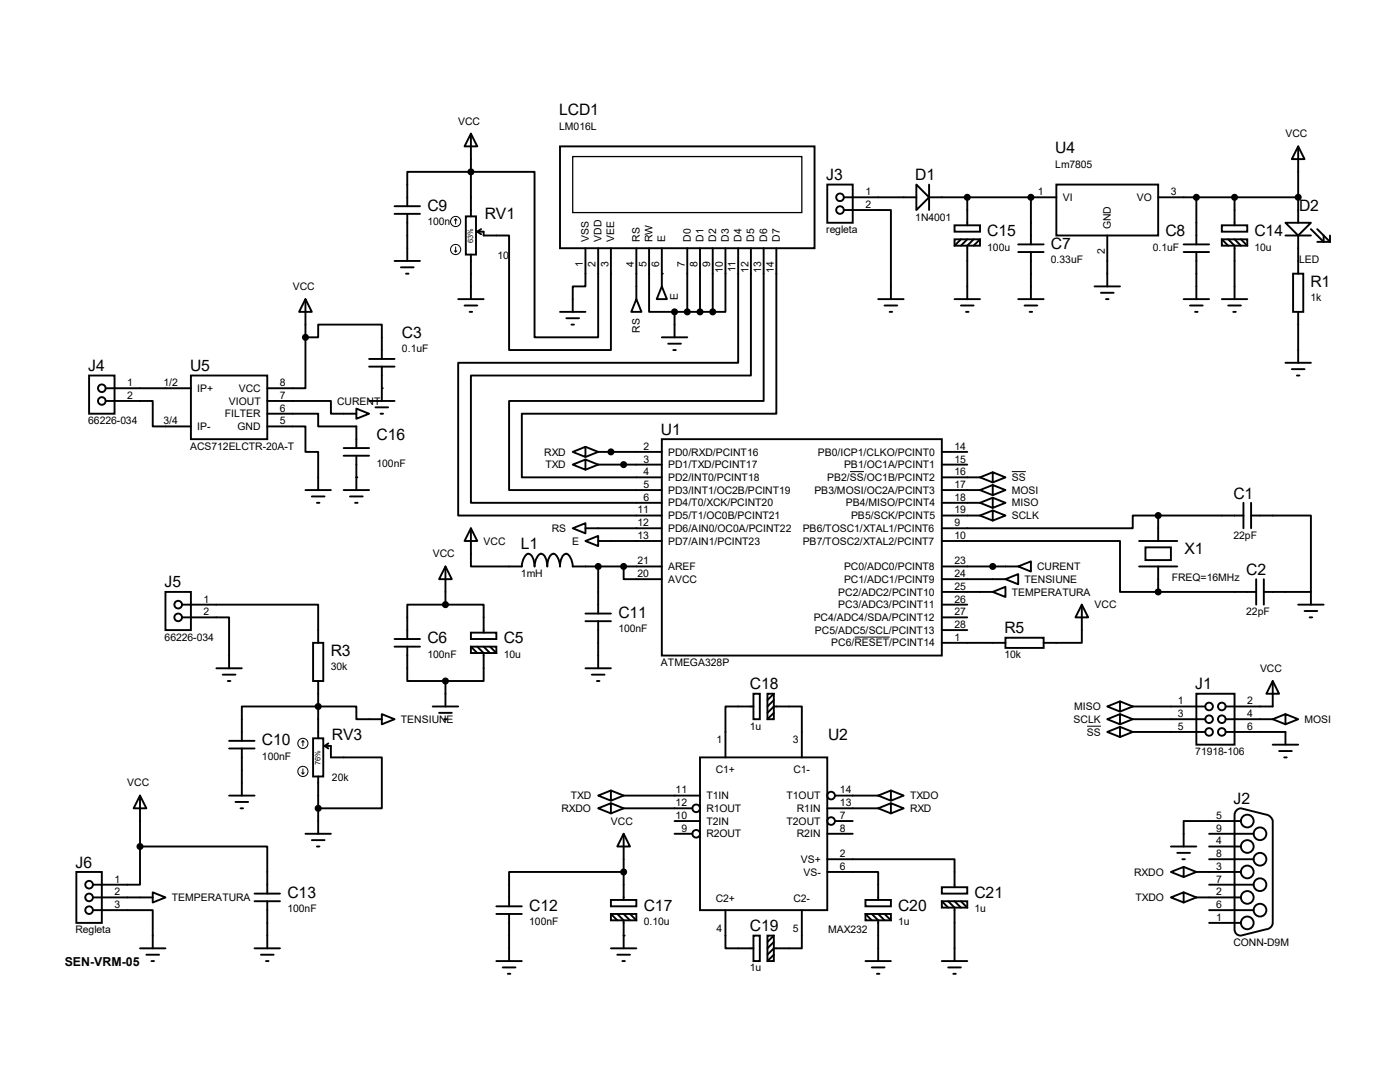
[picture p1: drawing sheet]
<svg xmlns="http://www.w3.org/2000/svg" width="279mm" height="216mm" viewBox="0 0 279 216" stroke-linecap="round" stroke-linejoin="round" font-family="sans-serif">
<g fill="none" stroke="#000" stroke-width=".38">
<path d="M94 26.7l1.2 2.5h-2.5zM94 26.7v16.5M111.8 29.2h50.8v20.3h-50.8zM165.1 36.8h5.1v7.6h-5.1zM168.4 39.4h14.5M182.9 36.8l2.5 2.6-2.5 2.5zM185.4 39.4h25.4M185.4 36.8v5.1M193 39.4v5.6M205.7 39.4v9.4M210.8 36.8h20.3v10.2h-20.3zM231.1 39.4h28"/>
<path d="M238.8 39.4v9.4M246.4 39.4v5.6M259.1 29.2l1.2 2.5h-2.5zM259.1 29.2v15.2M61 59.7l1.2 2.5h-2.5zM61 59.7v7.6M78.7 41.1h5.1M78.7 42.7h5.1M78.7 52.1h5.1M80 53.3h2.5M81 54.6h.5M81.3 41.1v-6.8h25.4v33h12.7v-17.8"/>
<path d="M81.3 42.7v9.4M91.4 59.7h5.1M93 43.2h2v7.6h-2zM94 50.8v8.9M95.2 46.2h1.3v.8h5.1v22.8h20.3v-20.3M95.2 46.2l.8 .5M96 45.7l-.8 .5M116.8 49.5v7.6h-2.5v5.1M127 59.7l1 2.5h-2zM127 49.5v10.2M129.5 49.5v12.7h5.1M132.1 57.1l1 2.6h-2z"/>
<path d="M132.1 49.5v7.6M137.2 49.5v12.7M139.7 49.5v12.7M142.2 49.5v12.7M144.8 49.5v12.7h-2.6M147.3 49.5v22.9h-55.9v30.5h40.7M149.9 49.5v25.4h-55.9v25.4h38.1M152.4 49.5v30.5h-50.8v17.8h30.5M154.9 49.5v33h-50.8v12.7h28M168.4 41.9h9.4v17.8M175.3 59.7h5M190.5 45h5.1v1.2h-5.1z"/>
<path d="M190.5 47.8h5.1v1.2h-5.1zM190.5 59.7h5.1M191.8 47.8l-1.3 1.2M193 47.8l-1.2 1.2M194.3 47.8l-1.3 1.2v10.7M195.6 47.8l-1.3 1.2M203.2 59.7h5.1M203.2 48.8h5.1M203.2 50.3h5.1M205.7 50.3v9.4M218.4 57.1h5.1M219.7 58.4h2.5"/>
<path d="M220.7 59.7h.5M221 47v10.1M236.2 59.7h5.1M236.2 48.8h5.1M236.2 50.3h5.1M238.8 50.3v9.4M243.8 45h5.1v1.2h-5.1zM243.8 47.8h5.1v1.2h-5.1zM243.8 59.7h5.1M243.8 47.8l1.3 1.2M245.1 47.8l1.3 1.2v10.7M246.4 47.8l1.2 1.2"/>
<path d="M247.6 47.8l1.3 1.2M256.5 44.4h5.1l-2.5 2.6zM256.5 47h5.1M258.1 54.6h2v7.6h-2zM259.1 47v7.6M261.6 45.7l2.6 2.6v-1.3M262.9 45.7l2.5 2.6M262.9 48.3h2.5M265.4 47v1.3M17.8 74.9h5.1v7.6h-5.1zM21.1 77.5h17M38.1 74.9h15.2v12.7h-15.2z"/>
<path d="M61 67.3h2.5v-2.5h12.7v6.8M61 67.3v10.2h-7.7M73.7 71.6h5M73.7 73.2h5M76.2 73.2v6.8M92.7 61h2.5M93.7 62.2h.5M111.8 62.2h5M113 63.5h2.6M114 64.8h.6M132.1 67.3h5.1M133.3 68.6h2.6"/>
<path d="M134.4 69.8h.5M134.6 62.2h7.6M134.6 62.2v5.1M176.5 61h2.6M177.5 62.2h.6M191.8 61h2.5M192.8 62.2h.5M204.5 61h2.5M205.5 62.2h.5M237.5 61h2.5M238.5 62.2h.5M245.1 61h2.5"/>
<path d="M246.1 62.2h.5M256.5 72.4h5.1M257.8 73.7h2.5M258.8 74.9h.5M259.1 62.2v10.2M21.1 80h9.4v5.1h7.6M53.3 80h12.7v2.5h5.1M53.3 85.1h7.7v5.1h2.5v7.6M53.3 82.5h10.2v2.6h7.6v4.3M61 97.8h5M62.2 99.1h2.6M68.6 97.8h5.1"/>
<path d="M68.6 89.4h5.1M68.6 90.9h5.1M69.8 99.1h2.6M71.1 81.5l2.6 1-2.6 1.1zM71.1 90.9v6.9M73.7 80h5M74.9 81.3h2.6M75.9 82.5h.6M114.3 90.2l2.5-1v2zM114.3 92.7l2.5-1v2zM116.8 89.2l2.6 1M116.8 91.7l2.6 1"/>
<path d="M119.4 90.2h12.7M119.4 92.7h12.7M119.4 90.2l-2.6 1M119.4 92.7l-2.6 1M132.1 87.6h55.9v43.2h-55.9zM188 97.8h7.6M188 95.2h7.6M188 90.2h5M188 92.7h5M195.6 97.8l2.5 1M195.6 95.2l2.5 1.1M198.1 99.3l2.6 1-2.6 1z"/>
<path d="M198.1 96.8l2.6 1-2.6 1zM198.1 94.2l2.6 1-2.6 1.1zM198.1 99.3l-2.5 1M198.1 96.8l-2.5 1M198.1 94.2l-2.5 1M33 118.1h5.1v7.6h-5.1zM63.2 100.3h.6M70.9 100.3h.5M88.9 113l1.3 2.6h-2.6zM88.9 113v7.6M94 105.4l1.2 2.5h-2.5zM94 105.4v7.6h10.1a2.69 2.69 0 0 1 1.3-2.5 2.31 2.31 0 0 1 1.3 2.5 2.69 2.69 0 0 1 1.2-2.5 2.31 2.31 0 0 1 1.3 2.5 2.31 2.31 0 0 1 1.3-2.5 2.69 2.69 0 0 1 1.3 2.5 2.31 2.31 0 0 1 1.2-2.5 2.69 2.69 0 0 1 1.3 2.5h17.8"/>
<path d="M114.3 105.4l2.5-1v2zM116.8 107.9l2.6-1v2.1zM116.8 105.4h15.3M119.4 107.9h12.7M119.4 113v9.4M124.5 113v2.6h7.6M188 107.9h35.5v10.2h7.6M188 102.9h7.6M188 118.1h10.1M188 100.3h7.6M188 115.6h12.7M188 113h15.2"/>
<path d="M195.6 100.3l2.5 1M195.6 102.9l2.5 1M198.1 101.9l2.6 1-2.6 1zM198.1 118.1l2.6-1v2zM198.1 101.9l-2.5 1M200.7 115.6l2.5-1v2zM203.2 113l2.5-1v2zM227.3 107.9h7.6M227.3 113h7.6M228.6 109.2h5.1v2.6h-5.1zM231.1 102.9h-5v2.5h-38.1M231.1 102.9v5"/>
<path d="M231.1 113v5.1M231.1 102.9h17.1M231.1 118.1h19.6M248.2 100.3v5.1M249.7 102.9h11.9v15.2h-9.4M249.7 100.3v5.1M250.7 115.6v5M252.2 115.6v5M261.6 118.1v2.5M36.3 120.6h27.2v7.7M36.3 123.2h9.4v10.1M43.2 133.3h5.1"/>
<path d="M44.4 134.6h2.6M45.5 135.9h.5M62.5 128.3h2v7.6h-2zM63.5 135.9v11.4M78.7 127.5h5.1M78.7 129h5.1M81.3 129v6.9h7.6M88.9 120.6h-7.6v6.9M88.9 120.6h7.6v5.6M88.9 135.9v5.1M94 126.2h5.1v1.3h-5.1zM94 129h5.1v1.3h-5.1z"/>
<path d="M94 129l1.2 1.3M95.2 129l1.3 1.3v5.6h-7.6M96.5 129l1.3 1.3M97.8 129l1.3 1.3M116.8 133.3h5.1M116.8 124h5.1M116.8 122.4h5.1M118.1 134.6h2.5M119.1 135.9h.5M119.4 124v9.3M150.4 138.4h1.2v5.1h-1.2zM153.2 138.4h1.2v5.1h-1.2z"/>
<path d="M154.4 138.4l-1.2 1.3M154.4 139.7l-1.2 1.3M188 128.3h12.7M188 125.7h5M188 123.2h5M188 120.6h5M200.7 127.3h7.6v2h-7.6zM215.9 120.6l1.3 2.6h-2.6zM215.9 120.6v7.7h-7.6M223.5 140l2.6 1M238.8 138.4h7.6v10.2h-7.6zM254 135.9l1.3 2.5h-2.6z"/>
<path d="M254 135.9v5.1h-9.4M259.1 120.6h5.1M260.3 121.9h2.6M261.4 123.2h.5M27.9 158.7l1.3 2.6h-2.5zM27.9 158.7v10.2M45.7 158.7h5.1M45.7 149.4h5.1M45.7 147.8h5.1M48.3 149.4v9.3M62.5 147.3h2v7.6h-2zM63.5 154.9v11.5"/>
<path d="M64.8 148.8h1.2v2.3h10.2v10.2h-12.7M64.8 148.8l.7 .6M65.5 148.3l-.7 .5M76.2 142.5l2.5 1-2.5 1zM76.2 143.5h-5.1v-2.5h-22.8v6.8M86.4 141h5M87.6 142.2h2.6M88.6 143.5h.6M119.4 158.7l2.5-1v2.1zM121.9 157.7l2.6 1M124.5 158.7h15.2M124.5 158.7l-2.6 1.1"/>
<path d="M139.7 151.1h25.4v30.5h-25.4zM150.4 141h-5.6v10.1M153.2 142.2l1.2-1.2h5.6v10.1M154.4 142.2l-1.2 1.3M166.6 158.7h8.7M175.3 158.7l2.5 1.1M177.8 157.7l2.5 1-2.5 1.1zM177.8 157.7l-2.5 1M221 141l2.5-1v2zM221 143.5l2.5-1v2zM221 146l2.5-1v2.1zM223.5 142.5l2.6 1"/>
<path d="M223.5 145l2.6 1M226.1 141h14.4M226.1 143.5h14.4M226.1 146h14.4M226.1 141l-2.6 1M226.1 143.5l-2.6 1M226.1 146l-2.6 1.1M244.6 143.5h9.4M244.6 146h11.9v2.6M254 143.5l2.5 1M254 148.6h5.1M255.3 149.9h2.5"/>
<path d="M256.3 151.1h.5M256.5 142.5l2.6 1-2.6 1zM256.5 142.5l-2.5 1M15.2 174h5.1v10.1h-5.1zM18.5 179.1h12M27.9 168.9v7.6h-9.4M27.9 168.9h25.4v9.4M30.5 178.1l2.5 1-2.5 1zM47 160h2.5M48 161.3h.5M50.8 179.8h5.1M50.8 178.3h5.1"/>
<path d="M53.3 179.8v9.4M61 166.4h5M62.2 167.6h2.6M63.2 168.9h.6M119.4 161.3l2.5-1v2zM121.9 179.6h5.1v1.2h-5.1zM121.9 160.3l2.6 1M124.5 166.4l1.2 2.5h-2.5zM124.5 174h-22.9v6.8M124.5 161.3h13.7M124.5 166.4v13.2M124.5 161.3l-2.6 1"/>
<path d="M134.6 166.4h3.6M134.6 163.8h5.1M165.1 174h10.2v5.6M165.1 171.4h25.4v5.6M165.1 161.3h10.2M165.1 166.4h5.1M166.6 163.8h3.6M172.7 179.6h5.1v1.2h-5.1zM175.3 161.3l2.5 1M177.8 160.3l2.5 1-2.5 1zM177.8 160.3l-2.5 1M188 177h5v1.3h-5z"/>
<path d="M188 179.8h5v1.3h-5zM188 179.8l1.2 1.3M189.2 179.8l1.3 1.3v10.7M190.5 179.8l1.3 1.3M191.8 179.8l1.2 1.3M233.7 179.1l2.5-1v2zM233.7 174l2.5-1v2zM233.7 168.9h5.1M234.9 170.2h2.6M236 171.4h.5M236.2 178.1l2.6 1M236.2 173l2.6 1"/>
<path d="M238.8 179.1h8.8M238.8 174h8.8M238.8 179.1l-2.6 1M238.8 174l-2.6 1M241.3 176.5h8.9M241.3 171.4h8.9M241.3 168.9h6.3M241.3 166.4h8.9M246.9 161.6l.8-.3 5 1.3a1.61 1.61 0 0 1 1.3 1.2v20.3a1.35 1.35 0 0 1-1.3 1.3l-5 1.3a1.2 1.2 0 0 1-1.3-1.3v-22.8zM247.6 163.8h-11.4v5.1M18.5 181.6h12v7.6M27.9 189.2h5.1"/>
<path d="M29.2 190.5h2.5M30.2 191.8h.5M50.8 189.2h5.1M52.1 190.5h2.5M53.1 191.8h.5M99.1 191.8h5M99.1 182.4h5M99.1 180.8h5M100.3 193h2.6M101.3 194.3h.6M101.6 182.4v9.4M121.9 182.4h5.1v1.2h-5.1z"/>
<path d="M121.9 189.2h5.1M121.9 182.4l1.3 1.2M123.2 182.4l1.3 1.2v5.6M123.2 190.5h2.5M124.2 191.8h.5M124.5 182.4l1.2 1.2M125.7 182.4l1.3 1.2M144.8 181.6v7.6h5.6M150.4 186.7h1.2v5.1h-1.2zM153.2 186.7h1.2v5.1h-1.2zM154.4 186.7l-1.2 1.3M154.4 188l-1.2 1.2"/>
<path d="M154.4 190.5l-1.2 1.3M160 181.6v7.6h-5.6l-1.2 1.3M172.7 182.4h5.1v1.2h-5.1zM172.7 191.8h5.1M172.7 182.4l1.3 1.2M174 182.4l1.3 1.2v8.2M174 193h2.5M175 194.3h.5M175.3 182.4l1.2 1.2M176.5 182.4l1.3 1.2M188 191.8h5M189.2 193h2.6"/>
<path d="M190.2 194.3h.6M241.3 184.1h6.3M241.3 181.6h8.9"/>
<circle cx="167.6" cy="39.4" r=".76"/>
<circle cx="167.6" cy="41.9" r=".76"/>
<circle cx="20.3" cy="77.5" r=".76"/>
<circle cx="20.3" cy="80" r=".76"/>
<circle cx="35.6" cy="123.2" r=".76"/>
<circle cx="35.6" cy="120.6" r=".76"/>
<circle cx="165.9" cy="158.7" r=".76"/>
<circle cx="241.3" cy="141" r=".76"/>
<circle cx="241.3" cy="146" r=".76"/>
<circle cx="241.3" cy="143.5" r=".76"/>
<circle cx="243.8" cy="141" r=".76"/>
<circle cx="243.8" cy="146" r=".76"/>
<circle cx="243.8" cy="143.5" r=".76"/>
<circle cx="17.8" cy="179.1" r=".76"/>
<circle cx="17.8" cy="176.5" r=".76"/>
<circle cx="138.9" cy="166.4" r=".76"/>
<circle cx="138.9" cy="161.3" r=".76"/>
<circle cx="165.9" cy="163.8" r=".76"/>
<circle cx="248.9" cy="179.1" r="1.27"/>
<circle cx="248.9" cy="168.9" r="1.27"/>
<circle cx="248.9" cy="163.8" r="1.27"/>
<circle cx="248.9" cy="174" r="1.27"/>
<circle cx="251.5" cy="166.4" r="1.27"/>
<circle cx="251.5" cy="171.4" r="1.27"/>
<circle cx="251.5" cy="176.5" r="1.27"/>
<circle cx="17.8" cy="181.6" r=".76"/>
<circle cx="248.9" cy="184.1" r="1.27"/>
<circle cx="251.5" cy="181.6" r="1.27"/>
</g>
<g fill="#000">
<circle cx="205.7" cy="39.4" r=".19"/>
<circle cx="132.1" cy="54.6" r=".19"/>
<circle cx="76.2" cy="77.5" r=".19"/>
<circle cx="71.1" cy="95.3" r=".19"/>
<circle cx="124.5" cy="186.7" r=".19"/>
</g>
<g fill="none" stroke="#000" stroke-width=".2">
<path d="M90.7 50l.2 .3M90.9 43.7l-.2 .2M90.9 43.7l.3 .2M90.9 43.7v1M90.9 49.3v1M91.2 50l-.3 .3M169.6 94.1h2.8M201.9 94.1h2.8M170.6 127.1h6.9M60.2 154.2l.3 .2M60.5 147.8l-.3 .3M60.5 147.8l.2 .3"/>
<path d="M60.5 147.8v1M60.5 153.4v1M60.7 154.2l-.2 .2M217 144.9h2.7"/>
<circle cx="90.9" cy="49.8" r="1.02"/>
<circle cx="90.9" cy="44.2" r="1.02"/>
<circle cx="60.5" cy="148.3" r="1.02"/>
<circle cx="60.5" cy="153.9" r="1.02"/>
</g>
<path d="M114.3 31.2h45.7v11.2h-45.7z" fill="none" stroke="#000" stroke-width=".25"/>
<g fill="#000" stroke="#000" stroke-width=".38">
<circle cx="94" cy="34.3" r=".51"/>
<circle cx="193" cy="39.4" r=".51"/>
<circle cx="205.7" cy="39.4" r=".51"/>
<circle cx="238.8" cy="39.4" r=".51"/>
<circle cx="246.4" cy="39.4" r=".51"/>
<circle cx="259.1" cy="39.4" r=".51"/>
<circle cx="61" cy="67.3" r=".51"/>
<circle cx="134.6" cy="62.2" r=".51"/>
<circle cx="137.2" cy="62.2" r=".51"/>
<circle cx="139.7" cy="62.2" r=".51"/>
<circle cx="142.2" cy="62.2" r=".51"/>
<circle cx="121.9" cy="90.2" r=".51"/>
<circle cx="124.5" cy="92.7" r=".51"/>
<circle cx="119.4" cy="113" r=".51"/>
<circle cx="124.5" cy="113" r=".51"/>
<circle cx="198.1" cy="113" r=".51"/>
<circle cx="231.1" cy="118.1" r=".51"/>
<circle cx="231.1" cy="102.9" r=".51"/>
<circle cx="88.9" cy="135.9" r=".51"/>
<circle cx="88.9" cy="120.6" r=".51"/>
<circle cx="63.5" cy="141" r=".51"/>
<circle cx="27.9" cy="168.9" r=".51"/>
<circle cx="63.5" cy="161.3" r=".51"/>
<circle cx="124.5" cy="174" r=".51"/>
</g>
<g font-size="3.1">
<text x="111.6" y="23">LCD1</text>
<text x="164.9" y="36">J3</text>
<text x="182.7" y="36">D1</text>
<text x="210.6" y="30.6">U4</text>
<text x="85.3" y="42">C9</text>
<text x="96.7" y="43.6">RV1</text>
<text x="197" y="47.1">C15</text>
<text x="232.6" y="47.1">C8</text>
<text x="250.4" y="47.1">C14</text>
<text x="259.2" y="42">D2</text>
<text x="209.7" y="49.7">C7</text>
<text x="261.5" y="57.3">R1</text>
<text x="80.2" y="67.4">C3</text>
<text x="17.6" y="74.1">J4</text>
<text x="37.9" y="74.1">U5</text>
<text x="75.1" y="87.8">C16</text>
<text x="131.9" y="86.8">U1</text>
<text x="246.2" y="99.5">C1</text>
<text x="104" y="109.6">L1</text>
<text x="236.4" y="110.6">X1</text>
<text x="32.9" y="117.2">J5</text>
<text x="248.7" y="114.7">C2</text>
<text x="123.4" y="123.3">C11</text>
<text x="66" y="130.9">R3</text>
<text x="85.3" y="128.4">C6</text>
<text x="100.5" y="128.4">C5</text>
<text x="200.4" y="126.4">R5</text>
<text x="149.6" y="137.5">C18</text>
<text x="238.5" y="137.5">J1</text>
<text x="52.3" y="148.7">C10</text>
<text x="66.3" y="147.7">RV3</text>
<text x="165.3" y="147.7">U2</text>
<text x="246.2" y="160.4">J2</text>
<text x="15.1" y="173.1">J6</text>
<text x="57.4" y="179.2">C13</text>
<text x="194.5" y="179.2">C21</text>
<text x="105.6" y="181.7">C12</text>
<text x="128.5" y="181.7">C17</text>
<text x="149.6" y="185.8">C19</text>
<text x="179.2" y="181.7">C20</text>
</g>
<text font-size="2.5" x="12.9" y="192.7">SEN-VRM-05</text>
<g font-size="2.1">
<text x="91.4" y="24.8">VCC</text>
<text x="111.6" y="25.9">LM016L</text>
<text x="256.5" y="27.4">VCC</text>
<text x="210.6" y="33.5">Lm7805</text>
<text x="172.7" y="38.9">1</text>
<text x="172.7" y="41.5">2</text>
<text x="207.1" y="38.9">1</text>
<text x="212.1" y="40.1">VI</text>
<text x="226.9" y="40.1">VO</text>
<text x="233.7" y="38.9">3</text>
<text x="85.3" y="44.9">100n</text>
<text x="164.9" y="46.6">regleta</text>
<text x="182.7" y="44">1N4001</text>
<text x="221.7" y="45.7" transform="rotate(-90 221.7 45.7)">GND</text>
<text x="99.3" y="51.6">10</text>
<text x="116.3" y="53.2" transform="rotate(-90 116.3 53.2)">1</text>
<text x="117.5" y="48.3" transform="rotate(-90 117.5 48.3)">VSS</text>
<text x="118.9" y="53.2" transform="rotate(-90 118.9 53.2)">2</text>
<text x="120.1" y="48.3" transform="rotate(-90 120.1 48.3)">VDD</text>
<text x="121.4" y="53.2" transform="rotate(-90 121.4 53.2)">3</text>
<text x="122.6" y="48.3" transform="rotate(-90 122.6 48.3)">VEE</text>
<text x="126.5" y="53.2" transform="rotate(-90 126.5 53.2)">4</text>
<text x="127.7" y="48.3" transform="rotate(-90 127.7 48.3)">RS</text>
<text x="129" y="53.2" transform="rotate(-90 129 53.2)">5</text>
<text x="130.2" y="48.3" transform="rotate(-90 130.2 48.3)">RW</text>
<text x="131.6" y="53.2" transform="rotate(-90 131.6 53.2)">6</text>
<text x="132.8" y="48.3" transform="rotate(-90 132.8 48.3)">E</text>
<text x="136.7" y="53.2" transform="rotate(-90 136.7 53.2)">7</text>
<text x="137.8" y="48.3" transform="rotate(-90 137.8 48.3)">D0</text>
<text x="139.2" y="53.2" transform="rotate(-90 139.2 53.2)">8</text>
<text x="140.4" y="48.3" transform="rotate(-90 140.4 48.3)">D1</text>
<text x="141.7" y="53.2" transform="rotate(-90 141.7 53.2)">9</text>
<text x="142.9" y="48.3" transform="rotate(-90 142.9 48.3)">D2</text>
<text x="145.5" y="48.3" transform="rotate(-90 145.5 48.3)">D3</text>
<text x="148" y="48.3" transform="rotate(-90 148 48.3)">D4</text>
<text x="150.5" y="48.3" transform="rotate(-90 150.5 48.3)">D5</text>
<text x="153.1" y="48.3" transform="rotate(-90 153.1 48.3)">D6</text>
<text x="155.6" y="48.3" transform="rotate(-90 155.6 48.3)">D7</text>
<text x="197" y="50">100u</text>
<text x="209.7" y="52.5">0.33uF</text>
<text x="220.5" y="50.7" transform="rotate(-90 220.5 50.7)">2</text>
<text x="230" y="50">0.1uF</text>
<text x="250.4" y="50">10u</text>
<text x="259.2" y="52.5">LED</text>
<text x="58.4" y="57.9">VCC</text>
<text x="135.3" y="59.8" transform="rotate(-90 135.3 59.8)">E</text>
<text x="144.3" y="54.4" transform="rotate(-90 144.3 54.4)">10</text>
<text x="146.8" y="54.2" transform="rotate(-90 146.8 54.2)">11</text>
<text x="149.4" y="54.4" transform="rotate(-90 149.4 54.4)">12</text>
<text x="151.9" y="54.4" transform="rotate(-90 151.9 54.4)">13</text>
<text x="154.4" y="54.4" transform="rotate(-90 154.4 54.4)">14</text>
<text x="261.5" y="60.2">1k</text>
<text x="80.2" y="70.3">0.1uF</text>
<text x="127.7" y="66.4" transform="rotate(-90 127.7 66.4)">RS</text>
<text x="25.4" y="77">1</text>
<text x="32.6" y="77">1/2</text>
<text x="55.9" y="77">8</text>
<text x="25.4" y="79.6">2</text>
<text x="39.4" y="78.2">IP+</text>
<text x="44.9" y="83.3">FILTER</text>
<text x="45.7" y="80.7">VIOUT</text>
<text x="47.7" y="78.2">VCC</text>
<text x="55.9" y="79.6">7</text>
<text x="55.9" y="82.1">6</text>
<text x="67.3" y="80.7">CURENT</text>
<text x="17.6" y="84.7">66226-034</text>
<text x="32.6" y="84.7">3/4</text>
<text x="37.9" y="89.7">ACS712ELCTR-20A-T</text>
<text x="39.4" y="85.8">IP-</text>
<text x="47.4" y="85.8">GND</text>
<text x="55.9" y="84.7">5</text>
<text x="128.4" y="89.7">2</text>
<text x="190.5" y="89.7">14</text>
<text x="75.1" y="93.2">100nF</text>
<text x="108.6" y="90.9">RXD</text>
<text x="108.8" y="93.4">TXD</text>
<text x="128.4" y="94.8">4</text>
<text x="128.4" y="92.3">3</text>
<text x="133.3" y="96">PD2/INT0/PCINT18</text>
<text x="133.3" y="93.4">PD1/TXD/PCINT17</text>
<text x="133.3" y="90.9">PD0/RXD/PCINT16</text>
<text x="163.2" y="90.9">PB0/ICP1/CLKO/PCINT0</text>
<text x="165.1" y="96">PB2/SS/OC1B/PCINT2</text>
<text x="168.4" y="93.4">PB1/OC1A/PCINT1</text>
<text x="190.5" y="92.3">15</text>
<text x="190.5" y="94.8">16</text>
<text x="201.9" y="96">SS</text>
<text x="128.4" y="99.9">6</text>
<text x="128.4" y="97.4">5</text>
<text x="133.3" y="101">PD4/T0/XCK/PCINT20</text>
<text x="133.3" y="98.5">PD3/INT1/OC2B/PCINT19</text>
<text x="162.5" y="98.5">PB3/MOSI/OC2A/PCINT3</text>
<text x="168.8" y="101">PB4/MISO/PCINT4</text>
<text x="190.5" y="97.4">17</text>
<text x="190.5" y="99.9">18</text>
<text x="201.9" y="101">MISO</text>
<text x="201.9" y="98.5">MOSI</text>
<text x="110.1" y="106.1">RS</text>
<text x="127.2" y="105">12</text>
<text x="127.2" y="102.4">11</text>
<text x="127.2" y="107.5">13</text>
<text x="133.3" y="106.1">PD6/AIN0/OC0A/PCINT22</text>
<text x="133.3" y="103.6">PD5/T1/OC0B/PCINT21</text>
<text x="160.2" y="106.1">PB6/TOSC1/XTAL1/PCINT6</text>
<text x="169.8" y="103.6">PB5/SCK/PCINT5</text>
<text x="190.5" y="102.4">19</text>
<text x="190.5" y="107.5">10</text>
<text x="190.5" y="105">9</text>
<text x="201.9" y="103.6">SCLK</text>
<text x="246.2" y="107.5">22pF</text>
<text x="86.4" y="111.2">VCC</text>
<text x="96.5" y="108.7">VCC</text>
<text x="114.2" y="108.7">E</text>
<text x="127.2" y="112.6">21</text>
<text x="133.3" y="113.7">AREF</text>
<text x="133.3" y="108.7">PD7/AIN1/PCINT23</text>
<text x="160.2" y="108.7">PB7/TOSC2/XTAL2/PCINT7</text>
<text x="168.4" y="113.7">PC0/ADC0/PCINT8</text>
<text x="190.5" y="112.6">23</text>
<text x="207" y="113.7">CURENT</text>
<text x="104" y="115.1">1mH</text>
<text x="127.2" y="115.1">20</text>
<text x="133.3" y="116.3">AVCC</text>
<text x="167.3" y="118.8">PC2/ADC2/PCINT10</text>
<text x="168.4" y="116.3">PC1/ADC1/PCINT9</text>
<text x="190.5" y="117.7">25</text>
<text x="190.5" y="115.1">24</text>
<text x="201.9" y="118.8">TEMPERATURA</text>
<text x="204.5" y="116.3">TENSIUNE</text>
<text x="233.8" y="116">FREQ=16MHz</text>
<text x="40.6" y="120.2">1</text>
<text x="40.6" y="122.8">2</text>
<text x="162.4" y="123.9">PC4/ADC4/SDA/PCINT12</text>
<text x="167.3" y="121.4">PC3/ADC3/PCINT11</text>
<text x="190.5" y="125.3">28</text>
<text x="190.5" y="122.8">27</text>
<text x="190.5" y="120.2">26</text>
<text x="218.4" y="121.4">VCC</text>
<text x="248.7" y="122.7">22pF</text>
<text x="32.9" y="127.8">66226-034</text>
<text x="85.3" y="131.2">100nF</text>
<text x="100.5" y="131.2">10u</text>
<text x="123.4" y="126.2">100nF</text>
<text x="162.6" y="126.4">PC5/ADC5/SCL/PCINT13</text>
<text x="165.9" y="129">PC6/RESET/PCINT14</text>
<text x="190.5" y="127.8">1</text>
<text x="200.4" y="131.4">10k</text>
<text x="66" y="133.8">30k</text>
<text x="131.9" y="132.9">ATMEGA328P</text>
<text x="251.5" y="134.1">VCC</text>
<text x="214.4" y="141.7">MISO</text>
<text x="235.1" y="140.5">1</text>
<text x="235.1" y="143.1">3</text>
<text x="248.9" y="140.5">2</text>
<text x="248.9" y="143.1">4</text>
<text x="80" y="144.2">TENSIUNE</text>
<text x="143" y="148.2">1</text>
<text x="149.6" y="145.6">1u</text>
<text x="158.2" y="148.2">3</text>
<text x="214.2" y="144.2">SCLK</text>
<text x="216.9" y="146.8">SS</text>
<text x="235.1" y="145.6">5</text>
<text x="248.9" y="145.6">6</text>
<text x="260.3" y="144.2">MOSI</text>
<text x="52.3" y="151.6">100nF</text>
<text x="66.3" y="155.7">20k</text>
<text x="142.8" y="154.3">C1+</text>
<text x="158.3" y="154.3">C1-</text>
<text x="238.5" y="150.7">71918-106</text>
<text x="25.4" y="156.9">VCC</text>
<text x="113.9" y="159.5">TXD</text>
<text x="134.8" y="158.3">11</text>
<text x="134.8" y="160.9">12</text>
<text x="141" y="159.5">T1IN</text>
<text x="157" y="159.5">T1OUT</text>
<text x="167.6" y="158.3">14</text>
<text x="167.6" y="160.9">13</text>
<text x="181.6" y="159.5">TXDO</text>
<text x="112.1" y="162">RXDO</text>
<text x="121.9" y="164.5">VCC</text>
<text x="134.8" y="163.4">10</text>
<text x="136" y="165.9">9</text>
<text x="141" y="162">R1OUT</text>
<text x="141" y="164.5">T2IN</text>
<text x="141" y="167.1">R2OUT</text>
<text x="157" y="164.5">T2OUT</text>
<text x="159" y="162">R1IN</text>
<text x="159" y="167.1">R2IN</text>
<text x="167.6" y="163.4">7</text>
<text x="167.6" y="165.9">8</text>
<text x="181.6" y="162">RXD</text>
<text x="242.7" y="165.9">9</text>
<text x="242.7" y="163.4">5</text>
<text x="159.8" y="172.2">VS+</text>
<text x="167.6" y="171">2</text>
<text x="167.6" y="173.6">6</text>
<text x="242.7" y="173.6">3</text>
<text x="242.7" y="171">8</text>
<text x="242.7" y="168.5">4</text>
<text x="22.9" y="176.1">1</text>
<text x="22.9" y="178.6">2</text>
<text x="34.3" y="179.8">TEMPERATURA</text>
<text x="142.8" y="179.9">C2+</text>
<text x="158.3" y="179.9">C2-</text>
<text x="160.4" y="174.7">VS-</text>
<text x="226.4" y="174.7">RXDO</text>
<text x="226.6" y="179.8">TXDO</text>
<text x="242.7" y="178.6">2</text>
<text x="242.7" y="176.1">7</text>
<text x="22.9" y="181.2">3</text>
<text x="57.4" y="182">100nF</text>
<text x="105.6" y="184.6">100nF</text>
<text x="128.5" y="184.6">0.10u</text>
<text x="179.2" y="184.6">1u</text>
<text x="194.5" y="182">1u</text>
<text x="242.7" y="183.7">1</text>
<text x="242.7" y="181.2">6</text>
<text x="15.1" y="186.2">Regleta</text>
<text x="143" y="186.1">4</text>
<text x="158.2" y="186.1">5</text>
<text x="165.3" y="186.2">MAX232</text>
<text x="246.2" y="188.8">CONN-D9M</text>
<text x="149.6" y="193.8">1u</text>
</g>
<g font-size="1.5">
<text x="94.4" y="48.5" transform="rotate(-90 94.4 48.5)">63%</text>
<text x="64" y="152.6" transform="rotate(-90 64 152.6)">76%</text>
</g>
</svg>
